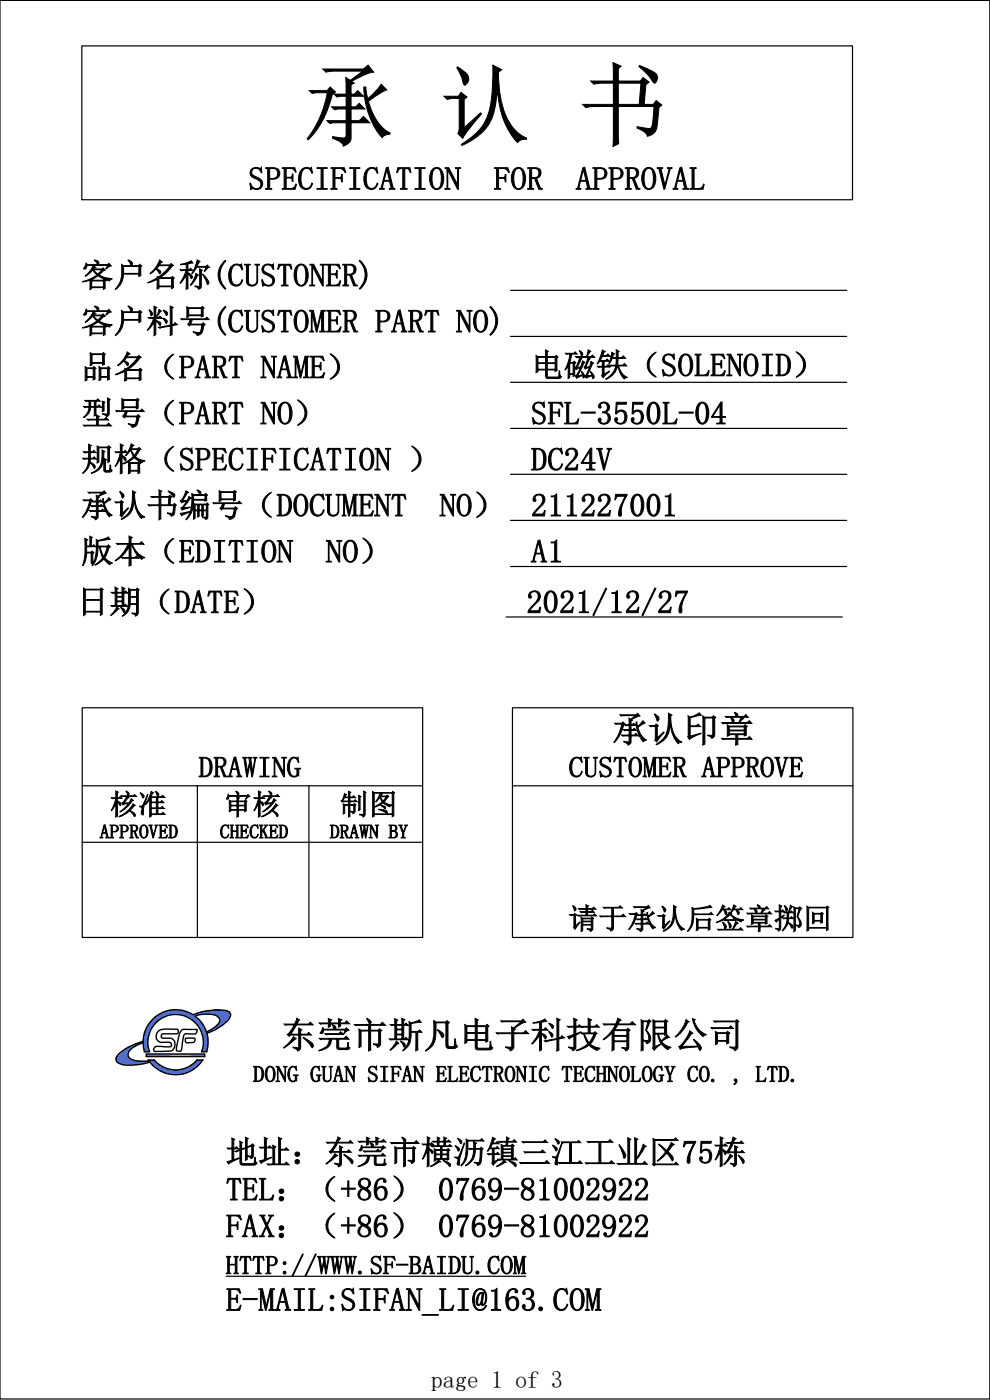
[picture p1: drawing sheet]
<svg xmlns="http://www.w3.org/2000/svg" width="210mm" height="297mm" viewBox="0 0 210 297" stroke-linecap="round" stroke-linejoin="round" font-family="sans-serif">
<path d="M17.4 9.7h163.4v32.7h-163.4zM108.3 61.6h71.3M17.4 150.2h72.3v48.7h-72.3zM108.7 150.2h72.2v48.7h-72.2zM17.4 166.7h72.3M17.4 178.7h72.3M41.9 166.7v32.2M65.5 166.7v32.2M108.7 166.7h72.2" fill="none" stroke="#000" stroke-width=".25"/>
<g fill="#003fff">
<path d="M36.6 214.2h1.5z"/>
<path d="M45.6 214.2h1.2z"/>
</g>
<path d="M36 214.2h2.4" fill="none" stroke="#003fff" stroke-width=".21"/>
<path d="M36.6 214.2h1.8z" fill="#003fff"/>
<path d="M45.1 214.3h2.4" fill="none" stroke="#003fff" stroke-width=".21"/>
<path d="M45.6 214.2l1.9 .1z" fill="#003fff"/>
<g fill="none" stroke="#003fff" stroke-width=".21">
<path d="M34 214.8h6.4M34.4 214.7h5.7M35 214.5h4.5M35.4 214.3h3.7M41.4 215.1h7.5M41.7 215h7.2M41.9 214.9h6.9M42.2 214.8h6.6M42.8 214.7h5.8M42.8 214.6h5.8M43.4 214.5h5M43.7 214.4h4.5"/>
<path d="M43.8 215.1h5.1M44.4 214.4h3.6"/>
</g>
<path d="M33.6 215.1h7.3" fill="none" stroke="#003fff" stroke-width=".3"/>
<path d="M41.1 215.2h1.5z" fill="#003fff"/>
<path d="M41.4 215.2h2.4M45 215.2h3.9" fill="none" stroke="#003fff" stroke-width=".21"/>
<g fill="#003fff">
<path d="M41 215.3h1.3z"/>
<path d="M41.1 215.2h1.5z"/>
</g>
<path d="M33.1 215.5h2.7M33.3 215.3h3.4M37.7 215.2h3.3M38.1 215.3h4.2M38.6 215.4h3.4M38.7 215.5h3.2M39.2 215.6h2.4M45.2 215.3h3.7M45.6 215.4h3.3M45.9 215.5h3M45.9 215.6h3" fill="none" stroke="#003fff" stroke-width=".21"/>
<path d="M32.9 215.7l.2-.2 1.7 .2z" fill="#003fff"/>
<path d="M33.1 215.6h2.3M46.1 215.7h2.8M46.3 215.8h2.5M46.4 216h2.4M46.6 216.1h2" fill="none" stroke="#003fff" stroke-width=".21"/>
<g fill="#003fff">
<path d="M39.6 215.7l2.5 .5h-1.6z"/>
<path d="M39.6 215.7h2l.5 .5z"/>
<path d="M32.3 216.2l.6-.5 1.1 .5z"/>
<path d="M32.9 215.7h1.9l-.8 .5z"/>
<path d="M32.3 216.2h1.7z"/>
<path d="M40.5 216.2h1.7z"/>
<path d="M46.6 216.2l1.8 .2h-1.7z"/>
</g>
<path d="M46.6 216.3h2" fill="none" stroke="#003fff" stroke-width=".21"/>
<g fill="#003fff">
<path d="M46.7 216.4l1.6 .1h-1.6z"/>
<path d="M46.7 216.4h1.7l-.1 .1z"/>
<path d="M46.7 216.5l1.4 .2h-1.5z"/>
<path d="M46.7 216.5h1.6l-.2 .2z"/>
<path d="M40.6 216.2l2.1 .6h-1.4z"/>
<path d="M40.6 216.2h1.6l.5 .6z"/>
<path d="M32.3 216.2l.9 .6h-1.4z"/>
<path d="M32.3 216.2h1.7l-.8 .6z"/>
<path d="M46.6 216.7l1.4 .1h-1.4z"/>
<path d="M46.6 216.7h1.5l-.1 .1z"/>
<path d="M46.6 216.8l1.2 .2h-1.3z"/>
<path d="M46.6 216.8h1.4l-.2 .2z"/>
<path d="M31.8 216.8l1.2 .2h-1.3z"/>
<path d="M31.8 216.8h1.4l-.2 .2z"/>
<path d="M41.3 216.8l1.6 .2h-1.4z"/>
<path d="M41.3 216.8h1.4l.2 .2z"/>
<path d="M46.5 217l1 .2h-1.2z"/>
<path d="M46.5 217h1.3l-.3 .2z"/>
<path d="M46.3 217.2l.9 .3h-1.1z"/>
<path d="M46.3 217.2h1.2l-.3 .3z"/>
<path d="M41.5 217l1.7 .5h-1.2z"/>
<path d="M41.5 217h1.4l.3 .5z"/>
<path d="M31.7 217l.9 .5h-1.3z"/>
<path d="M31.7 217h1.3l-.4 .5z"/>
<path d="M45.9 217.6l.2-.1 .8 .1z"/>
<path d="M46.1 217.5h1.1l-.3 .1z"/>
<path d="M31.3 217.5l1 .3h-1.2z"/>
<path d="M31.3 217.5h1.3l-.3 .3z"/>
<path d="M42 217.5l1.4 .5h-1.2z"/>
<path d="M42 217.5h1.2l.2 .5z"/>
<path d="M45.4 218l.5-.4 .4 .4z"/>
<path d="M45.9 217.6h1l-.6 .4z"/>
<path d="M42.2 218l1.4 .4h-1.1z"/>
<path d="M42.2 218h1.2l.2 .4z"/>
<path d="M31.1 217.8l.9 .6h-1.1z"/>
<path d="M31.1 217.8h1.2l-.3 .6z"/>
<path d="M44.9 218.4l.5-.4 .4 .4z"/>
<path d="M45.4 218h.9l-.5 .4z"/>
<path d="M44.7 218.5l.2-.1 .7 .1z"/>
<path d="M44.9 218.4h.9l-.2 .1z"/>
<path d="M44.4 218.7l.3-.2 .5 .2z"/>
<path d="M44.7 218.5h.9l-.4 .2z"/>
<path d="M30.9 218.4l.9 .4h-1.1z"/>
<path d="M30.9 218.4h1.1l-.2 .4z"/>
<path d="M44 218.9l.4-.2 .4 .2z"/>
<path d="M44.4 218.7h.8l-.4 .2z"/>
<path d="M42.5 218.4l1.3 .5h-1.1z"/>
<path d="M42.5 218.4h1.1l.2 .5z"/>
<path d="M43.8 218.9h.8z"/>
<path d="M44 218.9h.8z"/>
<path d="M42.7 218.9h1.1z"/>
<path d="M42.7 218.9l1.2 .3h-1.1z"/>
<path d="M42.7 218.9h1.9l-.7 .3z"/>
<path d="M42.8 219.2h1.1z"/>
<path d="M30.7 218.8l.9 .4h-1z"/>
<path d="M30.7 218.8h1.1l-.2 .4z"/>
<path d="M30.6 219.2l.9 .6h-1.1z"/>
<path d="M30.6 219.2h1l-.1 .6z"/>
<path d="M42.8 219.2l1.3 1h-1z"/>
<path d="M42.8 219.2h1.1l.2 1z"/>
<path d="M43.1 220.2h1z"/>
<path d="M30.4 219.8l1 .4h-1z"/>
<path d="M30.4 219.8h1.1l-.1 .4z"/>
<path d="M30.4 220.2l1 .7h-1.1z"/>
<path d="M30.4 220.2h1v.7z"/>
<path d="M43.1 220.2l1.1 .9h-1.1z"/>
<path d="M43.1 220.2h1l.1 .9z"/>
<path d="M29.4 221.2l.9-.3 1 .3z"/>
<path d="M30.3 220.9h1.1l-.1 .3z"/>
<path d="M43.1 221.1l1.1 .1z"/>
<path d="M30.3 221.2h1z"/>
<path d="M29.4 221.2h.9z"/>
<path d="M28.6 221.5l.8-.3 .2 .3z"/>
<path d="M29.4 221.2h.9l-.7 .3z"/>
<path d="M28.2 221.7l.4-.2 .7 .2z"/>
<path d="M28.6 221.5h1l-.3 .2z"/>
<path d="M27.7 221.9l.5-.2 .6 .2z"/>
<path d="M28.2 221.7h1.1l-.5 .2z"/>
<path d="M27.6 221.9h1.1z"/>
<path d="M27.7 221.9h1.1z"/>
<path d="M43.1 221.2l1 1h-1z"/>
<path d="M43.1 221.2h1.1l-.1 1z"/>
<path d="M30.3 221.2l1.2 1h-1.1z"/>
<path d="M30.3 221.2h1l.2 1z"/>
<path d="M43.1 222.2h1z"/>
<path d="M30.4 222.2h1.1z"/>
<path d="M27.1 222.2l.5-.3 .6 .3z"/>
<path d="M27.6 221.9h1.1l-.5 .3z"/>
<path d="M26.9 222.3l.2-.1 1 .1z"/>
<path d="M27.1 222.2h1.1l-.1 .1z"/>
<path d="M26.5 222.6l.4-.3 .9 .3z"/>
<path d="M26.9 222.3h1.2l-.3 .3z"/>
<path d="M26.1 222.8l.4-.2 1 .2z"/>
<path d="M26.5 222.6h1.3l-.3 .2z"/>
<path d="M25.9 223l.2-.2 1.3 .2z"/>
<path d="M26.1 222.8h1.4l-.1 .2z"/>
<path d="M25.7 223.1l.2-.1 1.4 .1z"/>
<path d="M25.9 223h1.5l-.1 .1z"/>
<path d="M43 222.2l.9 .9h-1.1z"/>
<path d="M43 222.2h1.1l-.2 .9z"/>
<path d="M30.4 222.2l1.3 .9h-1.1z"/>
<path d="M30.4 222.2h1.1l.2 .9z"/>
<path d="M25.5 223.3l.2-.2 1.6 .2z"/>
<path d="M25.7 223.1h1.6v.2z"/>
<path d="M25.4 223.4l.1-.1 1.7 .1z"/>
<path d="M25.5 223.3h1.8l-.1 .1z"/>
<path d="M25.4 223.4l1.8 .2h-2z"/>
<path d="M25.4 223.4h1.8v.2z"/>
</g>
<path d="M25 223.7h2.2" fill="none" stroke="#003fff" stroke-width=".21"/>
<path d="M25.2 223.6h2v.2z" fill="#003fff"/>
<path d="M24.6 224.5h3M24.6 224.6h3M24.6 224.7h3.5M24.6 224.8h3.5M24.6 224.2h2.7M24.6 224.3h2.8M24.6 224.9h4.1M24.7 225h4.2M24.8 224.1h2.4M25 223.8h2.2" fill="none" stroke="#003fff" stroke-width=".21"/>
<path d="M24.8 224h2.4" fill="none" stroke="#003fff" stroke-width=".25"/>
<g fill="#003fff">
<path d="M31.4 224.9l1.5 .2h-1.3z"/>
<path d="M31.4 224.9h1.3l.2 .2z"/>
</g>
<path d="M24.7 225.1h4.6" fill="none" stroke="#003fff" stroke-width=".21"/>
<g fill="#003fff">
<path d="M31 225.1h2z"/>
<path d="M31.6 225.1h1.4z"/>
</g>
<path d="M24.7 225.1h5.7" fill="none" stroke="#003fff" stroke-width=".21"/>
<path d="M31 225.1h2z" fill="#003fff"/>
<path d="M24.7 225.1h6.3M24.7 225.2h8.4M24.8 225.3h8.4M24.9 225.4h6.9" fill="none" stroke="#003fff" stroke-width=".21"/>
<g fill="#003fff">
<path d="M41.8 224.9l.7 .7h-1.4z"/>
<path d="M41.8 224.9h1.3l-.6 .7z"/>
<path d="M31.8 225.3l1.6 .3h-1.4z"/>
<path d="M31.8 225.3h1.4l.2 .3z"/>
</g>
<path d="M24.9 225.5h6.6M25.2 225.6h5.7" fill="none" stroke="#003fff" stroke-width=".21"/>
<g fill="#003fff">
<path d="M40.9 225.7l.2-.1 1.3 .1z"/>
<path d="M41.1 225.6h1.4l-.1 .1z"/>
</g>
<path d="M25.4 225.7h5.1M25.6 225.8h4.4M25.8 225.8h3.7M26.2 225.9h2.8" fill="none" stroke="#003fff" stroke-width=".21"/>
<g fill="#003fff">
<path d="M27 226h1.1z"/>
<path d="M26.2 225.9l1.9 .1z"/>
</g>
<path d="M26.2 226h2.6" fill="none" stroke="#003fff" stroke-width=".21"/>
<g fill="#003fff">
<path d="M40.3 226.1l.6-.4 1.1 .4z"/>
<path d="M40.9 225.7h1.5l-.4 .4z"/>
<path d="M32 225.6l2.1 .5h-1.7z"/>
<path d="M32 225.6h1.4l.7 .5z"/>
<path d="M32.4 226.1h1.8z"/>
<path d="M39.8 226.4l.5-.3 1.4 .3z"/>
<path d="M40.3 226.1h1.7l-.3 .3z"/>
<path d="M39.5 226.5l.3-.1 1.7 .1z"/>
<path d="M39.8 226.4h1.9l-.2 .1z"/>
</g>
<path d="M32.5 226.3h2.5" fill="none" stroke="#003fff" stroke-width=".42"/>
<path d="M33 226.6h2.6" fill="none" stroke="#003fff" stroke-width=".21"/>
<path d="M38.7 226.7h2.4" fill="none" stroke="#003fff" stroke-width=".3"/>
<path d="M39.5 226.5h2l-.4 .3z" fill="#003fff"/>
<path d="M33.2 226.8h2.7M33.4 226.9h3.4M33.6 227h7.3M34.1 227.4h6.2M34.5 227.6h5.5M35.1 227.7h4.3M35.5 227.9h3.5M37.7 226.9h3.4" fill="none" stroke="#003fff" stroke-width=".21"/>
<path d="M33.6 227.1h7.3" fill="none" stroke="#003fff" stroke-width=".3"/>
<path d="M36.6 228h1.5z" fill="#003fff"/>
<path d="M36 227.9h2.4" fill="none" stroke="#003fff" stroke-width=".21"/>
<path d="M41 215.3a6.9 6.9 0 0 0-10.6 5.6M41.4 215.6a6.4 6.4 0 0 1 2.4 3.4M43.9 219.2a7.2 7.2 0 0 1 0 3.9h-1.1a5.9 5.9 0 0 0-5.5-7.9 5.9 5.9 0 0 0-5.5 7.9M30.4 221.2l.2 1.9M30.6 223.1h1.1M31.4 224.9h1.3a5.9 5.9 0 0 0 9.1 0h1.3a6.9 6.9 0 0 1-11.3 .4M31.5 224.9l.1 .2" fill="none" stroke="#000" stroke-width=".3"/>
<g fill="#f0f">
<path d="M31 223.6l12.4 .6h-12.4z"/>
<path d="M31 223.6h12.4v.6z"/>
</g>
<path d="M33.5 218.8a2.33 2.33 0 0 1 1.7-.5l2.5 .1 .1 .6-.3 .3h-2.6a.49 .49 0 0 0-.7 .4 .49 .49 0 0 0 .6 .6h.9a1.31 1.31 0 0 1 1.3 .6 1.31 1.31 0 0 1-.1 1.5 1.47 1.47 0 0 1-1.8 .6l-2 .1a.53 .53 0 0 1-.5-.6 .53 .53 0 0 1 .6-.5h.9a3.4 3.4 0 0 0 2.2 0l.1-.2a.6 .6 0 0 0-.7-.7h-.9a1.34 1.34 0 0 1-1.6-.6 1.34 1.34 0 0 1 .3-1.7zM38.4 218.7a1.03 1.03 0 0 1 1.1-.3h2.3l-.3 .9-.7 .1a1.96 1.96 0 0 0-1.7 .1l-.7 3.5-.9-.1a11.9 11.9 0 0 1 .9-4.2zM41 215.3a13.2 13.2 0 0 1 7.4-.8l.5 .6-.1 .6a8 8 0 0 1-4.9 3.5M41.4 215.6a5.8 5.8 0 0 1 4.7 0 .94 .94 0 0 1 .2 1.6l-.9 .8-1.6 .9M30.3 221.2l-1.6 .7a1.99 1.99 0 0 0-1.5 2.2 2.04 2.04 0 0 0 2.1 1h2.3M30.3 220.9a10.2 10.2 0 0 0-5.5 3.2 1.13 1.13 0 0 0 1 1.7l2.3 .2 1.9-.2 1.8-.5M31 223.6h12.4v.6h-12.4zM39.4 220.3h1.9a.71 .71 0 0 1-.1 .8 .71 .71 0 0 1-.9 .1 .76 .76 0 0 1-1-.2z" fill="none" stroke="#000" stroke-width=".3"/>
<path d="M0 .1h210v296.7h-210zM108.3 71.4h71.3M108.3 81.1h71.3M108.3 90.9h71.3M108.3 100.6h71.3M108.3 110.4h71.3M107.4 130.9h71.3M108.3 120.2h71.3M48 270.8h63.5" fill="none" stroke="#000" stroke-width=".25"/>
<text font-size="19.2" x="64.4" y="29.1">承 认 书</text>
<g font-size="7.5">
<text x="129.9" y="157.3">承认印章</text>
<text x="59.6" y="222.2">东莞市斯凡电子科技有限公司</text>
</g>
<g font-size="6.9">
<text x="52.7" y="40.3">SPECIFICATION</text>
<text x="104.7" y="40.3">FOR</text>
<text x="122.2" y="40.3">APPROVAL</text>
<text x="17.2" y="60.8">客户名称(CUSTONER)</text>
<text x="17.2" y="70.5">客户料号(CUSTOMER PART NO)</text>
<text x="17.2" y="80.3">品名（PART NAME）</text>
<text x="112.6" y="79.8">电磁铁（SOLENOID）</text>
<text x="17.2" y="90">型号（PART NO）</text>
<text x="112.6" y="90">SFL-3550L-04</text>
<text x="17.2" y="99.8">规格（SPECIFICATION ）</text>
<text x="112.6" y="99.8">DC24V</text>
<text x="17.2" y="109.6">承认书编号（DOCUMENT</text>
<text x="93.3" y="109.6">NO）</text>
<text x="112.6" y="109.6">211227001</text>
<text x="17.2" y="119.3">版本（EDITION</text>
<text x="69.1" y="119.3">NO）</text>
<text x="112.6" y="119.3">A1</text>
<text x="16.3" y="130.1">日期（DATE）</text>
<text x="111.7" y="130.1">2021/12/27</text>
<text x="47.9" y="246.8">地址：东莞市横沥镇三江工业区75栋</text>
<text x="47.9" y="254.7">TEL：（+86） 0769-81002922</text>
<text x="47.9" y="262.5">FAX：（+86） 0769-81002922</text>
<text x="47.9" y="278.1">E-MAIL:SIFAN_LI@163.COM</text>
</g>
<g font-size="6.2">
<text x="42.1" y="164.9">DRAWING</text>
<text x="120.6" y="164.9">CUSTOMER APPROVE</text>
<text x="120.6" y="197">请于承认后签章掷回</text>
</g>
<g font-size="6">
<text x="23.3" y="172.8">核准</text>
<text x="47.5" y="172.8">审核</text>
<text x="72.1" y="172.8">制图</text>
</g>
<text font-size="5.5" x="47.9" y="270.3">HTTP://WWW.SF-BAIDU.COM</text>
<text font-size="5.1" x="91.4" y="294.5">page 1 of 3</text>
<text font-size="4.8" x="53.7" y="229.5">DONG GUAN SIFAN ELECTRONIC TECHNOLOGY CO. , LTD.</text>
<g font-size="4.1">
<text x="21.2" y="177.8">APPROVED</text>
<text x="46.6" y="177.8">CHECKED</text>
<text x="70" y="177.8">DRAWN BY</text>
</g>
</svg>
